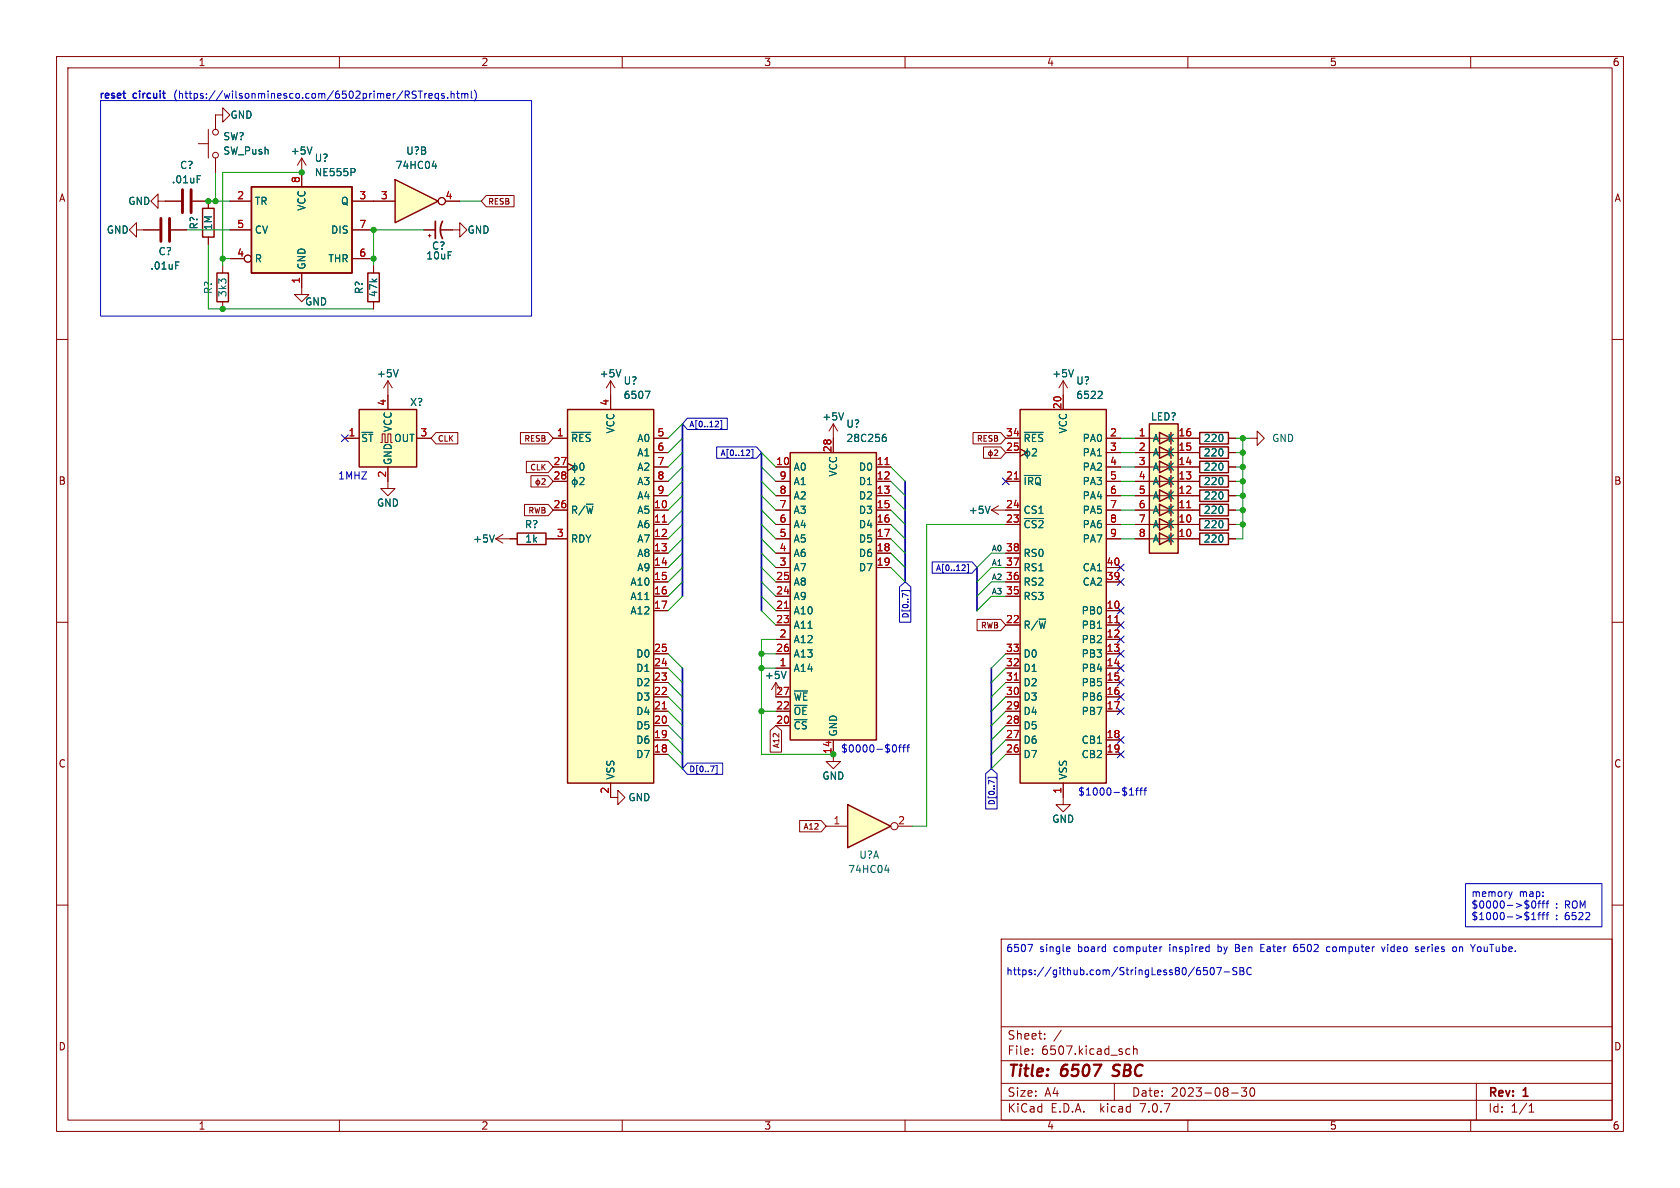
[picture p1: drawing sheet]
<svg xmlns="http://www.w3.org/2000/svg" width="297mm" height="210mm" viewBox="0 0 297 210" stroke-linecap="round" stroke-linejoin="round" font-family="sans-serif">
<g fill="none" stroke="#840000" stroke-width=".18">
<path d="M10 10h277v190h-277zM12 12h273v186h-273zM60 10v2M110 10v2M160 10v2M210 10v2M260 10v2M27.9 35.6v-1.3l-1.2 1.3 1.2 1.2v-1.2h4.1M34 35.6h2.8v1.2M35.1 25.4h1.7M36.8 22.9v5M38.1 20.3v2.6"/>
<path d="M38.1 27.9v2.6M10 60h2M24.1 40.6v-1.2l-1.2 1.2 1.2 1.3v-1.3h4.1M30.2 40.6h2.8M36.8 41.9v1.3M39.4 47v1.3M39.4 53.3v1.3M285 60h2M61 77.5h2.5M67.3 78.2h.3v-1.5h.5v1.5h.5v-1.5h.5v1.5h.2M68.6 67.3l-.8 1.3M68.6 67.3v5.1"/>
<path d="M68.6 67.3l.7 1.3M73.7 77.5h2.5M107.9 67.3l-.7 1.3M107.9 67.3v2.6M107.9 67.3l.8 1.3M147.3 74.9v5.1M147.3 74.9l-.7 1.3M147.3 74.9l.8 1.3M177.8 77.5h2.5M180.3 79.4l1.3 .6-1.3 .6M188 69.9v2.5M195.6 77.5h2.5"/>
<path d="M68.6 82.6v3.8h1.2l-1.2 1.2-1.3-1.2h1.3M137.2 85.1h2.5M137.2 92.7h2.5M137.2 90.2h2.5M137.2 97.8h2.5M137.2 82.6h2.5M137.2 87.6h2.5M137.2 95.3h2.5M154.9 85.1h2.6M154.9 92.7h2.6M154.9 90.2h2.6M154.9 97.8h2.6"/>
<path d="M154.9 82.6h2.6M154.9 87.6h2.6M154.9 95.3h2.6M177.8 85.1h2.5M177.8 92.7h2.5M177.8 90.2h2.5M177.8 80h2.5M177.8 97.8h2.5M195.6 85.1h2.5M195.6 92.7h2.5M195.6 90.2h2.5M195.6 80h2.5"/>
<path d="M195.6 82.6h2.5M195.6 87.6h2.5M195.6 95.3h2.5M210.8 85.1h1.3M210.8 92.7h1.3M210.8 90.2h1.3M210.8 80h1.3M210.8 82.6h1.3M210.8 87.6h1.3M217.2 85.1h1.2M217.2 92.7h1.2M217.2 90.2h1.2"/>
<path d="M217.2 80h1.2M217.2 82.6h1.2M217.2 87.6h1.2M10 110h2M137.2 108h2.5M137.2 110.5h2.5M137.2 113h2.5M137.2 115.6h2.5M137.2 118.1h2.5M137.2 105.4h2.5M137.2 102.9h2.5M137.2 100.3h2.5"/>
<path d="M154.9 100.3h2.6M177.8 110.5h2.5M177.8 115.6h2.5M177.8 118.1h2.5M177.8 105.4h2.5M177.8 102.9h2.5M177.8 100.3h2.5M195.6 108h2.5M195.6 110.5h2.5M195.6 113h2.5M195.6 115.6h2.5M195.6 118.1h2.5"/>
<path d="M195.6 102.9h2.5M195.6 100.3h2.5M285 110h2M137.2 120.7v2.5h2.5M137.2 125.7h2.5M137.2 128.3h2.5M137.2 120.7l-.8 1.2M137.2 120.7l.7 1.2M147.3 130.8v2.6M177.8 120.7h2.5M177.8 123.2h2.5M177.8 125.7h2.5"/>
<path d="M177.8 130.8h2.5M177.8 133.4h2.5M177.8 128.3h2.5M188 138.4v3.8h1.2l-1.2 1.3-1.3-1.3h1.3M195.6 120.7h2.5M195.6 123.2h2.5M195.6 125.7h2.5M195.6 130.8h2.5M195.6 133.4h2.5M10 160h2M285 160h2M177 166h108v32h-108z"/>
<path d="M60 198v2M110 198v2M160 198v2M177 194.5h108M177 191.5h108M177 187.5h108M177 181.5h108M182.5 186.3v.1M182.5 185.5v.1M184.7 183.6v.1M184.7 182.8v.1M187.6 182.1l-1.3 2"/>
<path d="M197 191.5v3M199.2 186.3h.5M199.2 185.5h.5M200.4 185.5l.2-.1 .4 .1v.9M200.4 184.9v1.5M210 198v2M217.7 193.2h1.2M219.5 192.3h.9l-.5 .6 .4 .1v.7l-.2 .1h-.4l-.2-.1M221.2 192.4l.1-.1a.81 .81 0 0 1 .6 .6 .81 .81 0 0 1-.3 .8l-.1 .1a.81 .81 0 0 1-.6-.6 .81 .81 0 0 1 .3-.8zM260 198v2M261 191.5v6.5M270.3 196.6h.9"/>
<path d="M270.3 195.5l.4-.4v1.5"/>
<circle cx="38.1" cy="27.4" r=".51"/>
<circle cx="38.1" cy="23.4" r=".51"/>
</g>
<path d="M196.6 190.1l.3 .1M197 188.4l-.2 .2 .1 .4" fill="none" stroke="#840000" stroke-width=".4"/>
<g fill="#ffffc2" stroke="#ffffc2" stroke-width=".18">
<path d="M180.3 72.4h15.3v66h-15.3z"/>
<path d="M63.5 72.4h10.2v10.2h-10.2z"/>
<path d="M139.7 80h15.2v50.8h-15.2z"/>
</g>
<path d="M35.8 36.8h2v5.1h-2zM38.4 48.3h2v5h-2zM63.5 72.4h10.2v10.2h-10.2zM180.3 72.4h15.3v66h-15.3zM212.1 79h5.1v2h-5.1zM139.7 80h15.2v50.8h-15.2zM212.1 84.1h5.1v2h-5.1zM212.1 86.6h5.1v2h-5.1zM212.1 81.5h5.1v2.1h-5.1zM212.1 89.2h5.1v2h-5.1zM212.1 91.7h5.1v2h-5.1z" fill="none" stroke="#840000" stroke-width=".25"/>
<path d="M156.5 82.1h.7M179.3 84.7h.7M138.7 107.5h.7M197.1 110.1h.7M179.3 120.2h.7" fill="none" stroke="#a90000" stroke-width=".18"/>
<g fill="none" stroke="#006464" stroke-width=".18">
<path d="M34.9 31.1h.6M31.1 46.3h.6M70.4 65.3l-.4 1.3M109.8 65.3l-.5 1.3M149.1 73l-.4 1.2M156.2 77.3h.4l.1 .2-.1 .4-.4 .1M156.6 76.8h-.4M181.1 76.4h3.3M181.6 79.3v1.7M182.5 79.4l.5-.1 .2 .4-.7 .9h.7M194.6 69.2l.3 .2-.1 .3-.7 .7h.8M181.1 84h2.9"/>
<path d="M181.1 91.7h3.4M139 118.7l-.4 1.3M140.4 122.1h2.4"/>
<circle cx="181.6" cy="80.2" r=".44"/>
</g>
<path d="M28.4 38.6v4.1M30 38.6v4.1M32.3 33.5v4.1M33.8 33.5v4.1" fill="none" stroke="#840000" stroke-width=".51"/>
<path d="M149.9 142.2l7.6 3.9-7.6 3.8z" fill="#ffffc2"/>
<path d="M212.1 94.2h5.1v2.1h-5.1zM149.9 142.2l7.6 3.9-7.6 3.8z" fill="none" stroke="#840000" stroke-width=".25"/>
<g fill="none" stroke="#840000" stroke-width=".18">
<path d="M53.3 27.9l-.7 1.3M53.3 27.9v2.6M53.3 27.9l.8 1.3M80 40.6h1.3v-1.2l1.2 1.2-1.2 1.3v-1.3M87.6 95.3l1.3 .7M87.6 95.3h2.6M88.9 94.5l-1.3 .8M210.8 95.3h1.3M217.2 95.3h1.2M147.3 133.4v1.2h1.3l-1.3 1.3-1.3-1.3h1.3M146 146.1h3.9M158.7 146.1h2.6"/>
<circle cx="158.1" cy="146" r=".63"/>
</g>
<path d="M55.2 26l-.5 1.2M87.4 94.6l-.4 1.2M156.4 153.8h.8M157 153.4v.8" fill="none" stroke="#006464" stroke-width=".18"/>
<path d="M69.8 31.8l7.7 3.8-7.7 3.8z" fill="#ffffc2"/>
<g fill="none" stroke="#840000" stroke-width=".25">
<path d="M44.4 33h17.8v15.3h-17.8zM69.8 31.8l7.7 3.8-7.7 3.8zM65 48.3h2.1v5h-2.1zM100.3 72.4h15.3v66h-15.3zM203.2 74.9h5.1v22.9h-5.1zM205 79l2 1-2 1zM205 76.5l2 1-2 1zM212.1 76.5h5.1v2h-5.1zM91.4 94.2h5.1v2.1h-5.1zM205 94.2l2 1.1-2 1zM205 91.7l2 1-2 1zM205 89.2l2 1-2 1z"/>
<path d="M205 86.6l2 1-2 1zM205 84.1l2 1-2 1zM205 81.5l2 1.1-2 1z"/>
</g>
<g fill="none" stroke="#840000" stroke-width=".18">
<path d="M29.2 35.6h2.8M34 35.6h2.8v1.2M38.1 27.9v2.6M39.4 20.3v1.3l1.2-1.3-1.2-1.2v1.2h-1.3v2.6M40.6 35.6h3.8M53.3 30.5v2.5M62.2 35.6h7.6M78.7 35.6h2.6M86 34.6h4.9v2h-4.9l-.9-1zM25.4 40.6h2.8M30.2 40.6h2.8M36.8 41.9v1.3"/>
<path d="M40.6 40.6h3.8M40.6 45.7h2.6M53.3 48.3v3.8h1.3l-1.3 1.2-1.2-1.2h1.2M62.2 40.6h3.8M62.2 45.7h3.8M66 47v1.3M66 53.3v1.3M74.9 40.6h2.1M75.7 41.7h.5M75.9 41.4v.5M78 40.6h2M61 77.5h2.5"/>
<path d="M68.6 69.9v2.5M73.7 77.5h2.5M77.1 76.5h3.8v2h-3.8l-.9-1zM92 76.5h4.9l.9 1-.9 1h-4.9zM97.8 77.5h2.5M107.9 69.9v2.5M115.6 77.5h2.5M147.3 77.5v2.5M172 76.5h4.9l.9 1-.9 1h-4.9zM173.9 79h3l.9 1-.9 1h-3zM175.1 79.5v1.4M175.8 79.6l.4-.1 .2 .3-.6 .7h.6"/>
<path d="M177.8 77.5h2.5M180.3 79.4l1.3 .6-1.3 .6M188 67.3l-.8 1.3M188 67.3v5.1M188 67.3l.7 1.3M195.6 77.5h2.5M200.7 77.5h11.4M217.2 77.5h1.2M221 77.5h1.2v-1.3l1.3 1.3-1.3 1.2v-1.2M68.6 82.6v2.5M90.2 95.3h1.2M92.7 89.2h4.2l.9 1-.9 1h-4.2z"/>
<path d="M93.1 81.5h3.8l.9 1.1-.9 1h-3.8zM93.9 84.1h3l.9 1-.9 1h-3zM95.1 84.6v1.3M95.8 84.7l.4-.1 .2 .3-.6 .7h.6M96.5 95.3h3.8M97.8 90.2h2.5M97.8 82.6h2.5M97.8 85.1h2.5M100.3 81.9l1.3 .7-1.3 .6M115.6 95.3h2.5M115.6 90.2h2.5M115.6 92.7h2.5"/>
<path d="M115.6 97.8h2.5M115.6 82.6h2.5M115.6 85.1h2.5M115.6 80h2.5M115.6 87.6h2.5M137.2 95.3h2.5M137.2 90.2h2.5M137.2 92.7h2.5M137.2 97.8h2.5M137.2 82.6h2.5M137.2 85.1h2.5M137.2 87.6h2.5"/>
<path d="M154.9 95.3h2.6M154.9 90.2h2.6M154.9 92.7h2.6M154.9 97.8h2.6M154.9 82.6h2.6M154.9 85.1h2.6M154.9 87.6h2.6M175.3 90.2l1.2 .7M175.3 90.2h5M176.5 89.4l-1.2 .8M177.8 92.7h2.5M177.8 97.8h2.5"/>
<path d="M177.8 85.1h2.5M177.8 80h2.5M195.6 95.3h2.5M195.6 90.2h2.5M195.6 92.7h2.5M195.6 82.6h2.5M195.6 85.1h2.5M195.6 80h2.5M195.6 87.6h2.5M200.7 95.3h11.4M200.7 90.2h11.4M200.7 92.7h11.4"/>
<path d="M200.7 82.6h11.4M200.7 85.1h11.4M200.7 80h11.4M200.7 87.6h11.4M217.2 95.3h1.2M217.2 90.2h1.2M217.2 92.7h1.2M217.2 82.6h1.2M217.2 85.1h1.2M217.2 80h1.2M217.2 87.6h1.2M115.6 100.3h2.5"/>
<path d="M115.6 102.9h2.5M115.6 105.4h2.5M115.6 108h2.5M115.6 118.1h2.5M115.6 115.6h2.5M137.2 100.3h2.5M137.2 102.9h2.5M137.2 105.4h2.5M137.2 108h2.5M137.2 118.1h2.5M137.2 115.6h2.5M137.2 110.5h2.5"/>
<path d="M137.2 113h2.5M154.9 100.3h2.6M172.7 109.5h4.2l.9 1-.9 1h-4.2zM177.8 100.3h2.5M177.8 102.9h2.5M177.8 105.4h2.5M177.8 118.1h2.5M177.8 115.6h2.5M177.8 110.5h2.5M195.6 100.3h2.5M195.6 102.9h2.5M195.6 108h2.5"/>
<path d="M195.6 118.1h2.5M195.6 115.6h2.5M195.6 110.5h2.5M195.6 113h2.5M107.9 138.4v2.6h1.3v-1.3l1.3 1.3-1.3 1.2v-1.2M115.6 133.4h2.5M115.6 130.8h2.5M115.6 128.3h2.5M115.6 125.7h2.5M115.6 123.2h2.5M115.6 120.7h2.5M136.2 129.1l1-.8 1 .8v3.9h-2z"/>
<path d="M137.2 128.3h2.5M137.2 125.7h2.5M137.2 123.2h2.5M147.3 130.8v2.6M177.8 133.4h2.5M177.8 130.8h2.5M177.8 128.3h2.5M177.8 125.7h2.5M177.8 123.2h2.5M177.8 120.7h2.5M188 138.4v2.6M195.6 133.4h2.5"/>
<path d="M195.6 130.8h2.5M195.6 125.7h2.5M195.6 123.2h2.5M195.6 120.7h2.5M141.4 145h3.8l.8 1.1-.8 1h-3.8z"/>
<circle cx="78.1" cy="35.6" r=".63"/>
<circle cx="43.8" cy="45.7" r=".63"/>
<circle cx="95.1" cy="85.3" r=".35"/>
<circle cx="175.1" cy="80.2" r=".35"/>
</g>
<g fill="none" stroke="#006464" stroke-width=".18">
<path d="M34.9 31.1h.6M55.2 26l-.5 1.2M62.7 29.9l.1 .1-.1 .4M76.4 29.4h.8M77 28.9v.9M31.1 46.3h.6M70.4 65.3l-.4 1.3M101.1 76.4h3.3M109.8 65.3l-.5 1.3M114.1 69.2h.8l-.5 1.2M149.1 73l-.4 1.2M156.2 77.3h.4l.1 .2-.1 .4-.4 .1"/>
<path d="M156.6 76.8h-.4M181.1 76.4h3.3M181.6 79.3v1.7M182.5 79.4l.5-.1 .2 .4-.7 .9h.7M189.8 65.3l-.4 1.3M194.6 69.2l.3 .2-.1 .3-.7 .7h.8M87.4 94.6l-.4 1.2M101.6 81.9v1.7M101.6 84.4v1.7M102.5 84.5l.5-.1 .2 .4-.7 .9h.7M102.7 81.9h.1a.68 .68 0 0 1 .5 .6 .68 .68 0 0 1-.5 .6 .84 .84 0 0 1-.1-1.2zM175 89.5l-.4 1.2"/>
<path d="M181.1 84h2.9M181.1 91.7h3.4M139 118.7l-.4 1.3M140.4 122.1h2.4"/>
<circle cx="101.6" cy="82.7" r=".44"/>
<circle cx="101.6" cy="85.2" r=".44"/>
<circle cx="181.6" cy="80.2" r=".44"/>
</g>
<path d="M77 39.1v3.1M78.2 39.1a3.2 3.2 0 0 0 0 3.1" fill="none" stroke="#840000" stroke-width=".3"/>
<g fill="#ffffc2" stroke="#ffffc2" stroke-width=".18">
<path d="M44.4 33h17.8v15.3h-17.8z"/>
<path d="M100.3 72.4h15.3v66h-15.3z"/>
<path d="M203.2 74.9h5.1v22.9h-5.1z"/>
</g>
<path d="M117.1 92.3h.7M156.5 82.1h.7M179.3 84.7h.7M209.8 89.8h.7M138.7 107.5h.7M197.1 110.1h.7M117.1 125.3h.7M179.3 120.2h.7" fill="none" stroke="#a90000" stroke-width=".18"/>
<g fill="none" stroke="#00009d" stroke-width=".18">
<path d="M121.5 73.9h7.1v2h-7.1l-.9-1zM126.4 75.5h.6M126.7 79h7l.9 1-.9 1h-7zM127 74.6v.3M127.4 74.4h.2v1.4h-.2M132.3 79.5l.2 .2v.3l-.6 .5h.6M132.9 79.4h.2v1.5h-.2M164.8 99.3h7l.9 1-.9 1h-7zM170.4 99.9l.2 .1v.3l-.6 .6h.6M171 99.8h.2v1.4h-.2M159 103.7l1-.8 1 .8v6.3h-2zM159.5 104.6v-.2h1.4v.2"/>
<path d="M160.5 105.3l-1-.4v.7M121.5 134.9h6.3v2h-6.3l-.9-1zM126.5 135.3h.3v1.4h-.3M174.3 136.8l1-.9 1 .9v6.2h-2zM174.7 137.6v-.2h1.4v.2M175.8 138.4l-1-.5v.7"/>
</g>
<g fill="none" stroke="#0000c2" stroke-width=".18">
<path d="M17.8 17.8h76.2v38.1h-76.2zM73.4 16.1l.2 .1M73.5 16.9v.3M73.9 16.1h.8M74.3 16.1v1.3M75.1 16.5v.9M75.5 16.5l-.4 .3M75.8 16.9l.6-.1v-.2l-.4-.1-.2 .2 .1 .6h.5M77.5 16.6l-.4-.1-.2 .3 .1 .5h.5M77.5 16.5v1.3M78.5 16.6l-.3-.1-.1 .2v.2l.4 .1v.3h-.4M79.1 17.2v.2"/>
<path d="M79.7 16.6l.2-.1 .3 .1 .1 .8M79.7 16.1v1.3M80.7 16.5h.5M80.9 16.1v1.1l.3 .2M81.6 16.6l.4-.1 .2 .2M81.6 16.5v.9M82.2 16.7l.1-.2 .3 .1 .1 .8M82.2 16.7v.7M83.3 16.1v1.1l.2 .2M83.9 15.9a1.46 1.46 0 0 1 0 2M158.1 131.7a.68 .68 0 0 1 .4 .6 .68 .68 0 0 1-.4 .6M158.9 132.1h.4"/>
<path d="M159.3 131.7l-.3 .1v1.1M159.6 132.1h.5M160.1 131.7l-.3 .1v1.1M160.3 132.1h.5M160.8 131.7l-.3 .1v1.1M200.8 139.7h.4M201.2 139.3l-.3 .2v1.1M201.5 139.7h.5M202 139.3l-.3 .2v1.1M202.2 139.7h.5M202.7 139.3l-.3 .2v1.1M199.7 140.6h.7"/>
<path d="M259.1 156.2h24.1v7.6h-24.1zM266.7 157.6l.3 .9M267 158.5l-.1 .3M267.3 157.6l-.3 .9M270.8 159.7v.6l.3 .2 .3-.1 .1-.7M272 159.4v1.1M272.6 159.7h.5M272.8 159.4v1.1M273 159.3h.1M273.3 159.7h.5M273.8 159.3l-.3 .1v1.1M181.7 166.9h.9l-.6 1.3"/>
<path d="M189 167.4l.1 .3-.6 .1M189.1 168.2h-.1M205.4 167.4h-.2M211.8 171.5l.3 .1 .2 .2-.1 .4-.4 .1M212.1 171l-.3 .1M213.4 171h-.6l-.1 .6 .2-.1 .4 .1 .2 .2-.1 .4-.2 .1-.5-.1M214.1 171.2l.1-.2a.68 .68 0 0 1 .5 .7 .68 .68 0 0 1-.5 .6l-.1-.1-.2-.4zM215.1 171h.8l-.5 1.3M215.3 166.9v1.3M215.3 168.2h.2M215.5 167.4h-.2M216.4 171.8h1"/>
<path d="M218.4 167.6h.4M218.7 171.1l-.5-.1-.2 .2v.3l.5 .3 .2 .3-.3 .2-.5-.1M218.8 166.9h-.4v1.3h.5M219.2 171h.4l.3 .3-.3 .3 .3 .2v.3l-.2 .2h-.5zM219.2 171.6h.4M221.2 171.2a.6 .6 0 0 0-.8 .4 .6 .6 0 0 0 .6 .7l.2-.1M222.9 167.6h.4M223.5 166.9h-.6v1.3h.6M228.7 167.7l.2-.3 .4 .1 .1 .2v.3l-.2 .2h-.4l-.1-.2M229.3 166.9l-.4 .1-.2 .5M235.1 167.4h-.4l-.2 .2 .1 .6h.5M244.2 167.4l.3 .8 .3-.8"/>
<path d="M245.3 166.9v.2M245.3 167.4v.8M251.7 167.4h-.3l-.1 .2v.6h.4M251.9 167.7l-.6 .1M257.4 167.4l.1 .2-.1 .6M258 167.4v.8M258.4 167.4l-.4 .1M261.3 167.4h.3l.2 .2M261.8 168l-.2 .2h-.3M270.8 162.6h.7M270.8 161.7l.3-.4v1.3M271.9 161.7h.4"/>
<path d="M272.3 161.3l-.3 .2v1.1M272.6 161.7h.5M273.1 161.3l-.3 .2v1.1M273.3 161.7h.5M273.8 161.3l-.3 .2v1.1"/>
</g>
<path d="M120.6 74.9v30.5M134.6 80v28M160 85.1v17.8M120.6 118.1v17.8M172.7 100.3v7.7M175.3 118.1v17.8" fill="none" stroke="#000084" stroke-width=".3"/>
<g fill="none" stroke="#009600" stroke-width=".18">
<path d="M36.8 35.6h3.8M38.1 30.5v5.1M53.3 30.5h-13.9v16.5M81.3 35.6h3.8M33 40.6h7.6M36.8 43.2v11.4h29.2M39.4 45.7h1.2M74.9 40.6h-8.9v6.4M120.6 77.5l-2.5 2.5M120.6 74.9l-2.5 2.6M198.1 77.5h2.6M218.4 77.5h2.6"/>
<path d="M219.7 77.5v17.8h-1.3M120.6 90.2l-2.5 2.5M120.6 92.7l-2.5 2.6M120.6 87.6l-2.5 2.6M120.6 95.3l-2.5 2.5M120.6 97.8l-2.5 2.5M120.6 80l-2.5 2.6M120.6 82.6l-2.5 2.5M120.6 85.1l-2.5 2.5M134.6 92.7l2.6 2.6M134.6 87.6l2.6 2.6M134.6 90.2l2.6 2.5"/>
<path d="M134.6 97.8l2.6 2.5M134.6 80l2.6 2.6M134.6 82.6l2.6 2.5M134.6 85.1l2.6 2.5M134.6 95.3l2.6 2.5M157.5 85.1l2.5 2.5M157.5 82.6l2.5 2.5M157.5 92.7l2.5 2.6M157.5 90.2l2.5 2.5M157.5 95.3l2.5 2.5M157.5 87.6l2.5 2.6M157.5 97.8l2.5 2.5"/>
<path d="M177.8 97.8h-2.5l-2.6 2.5M177.8 92.7h-14v53.4h-2.5M198.1 85.1h2.6M198.1 92.7h2.6M198.1 95.3h2.6M198.1 80h2.6M198.1 82.6h2.6M198.1 90.2h2.6M198.1 87.6h2.6M218.4 85.1h1.3M218.4 92.7h1.3M218.4 80h1.3"/>
<path d="M218.4 82.6h1.3M218.4 90.2h1.3M218.4 87.6h1.3M118.1 115.6l2.5 2.5M118.1 118.1l2.5 2.6M120.6 102.9l-2.5 2.5M120.6 105.4l-2.5 2.6M120.6 100.3l-2.5 2.6M134.6 118.1h2.6M134.6 115.6h2.6M134.6 108l2.6 2.5M134.6 105.4l2.6 2.6"/>
<path d="M134.6 102.9l2.6 2.5M134.6 100.3l2.6 2.6M137.2 113h-2.6v20.4h12.7M157.5 100.3l2.5 2.6M177.8 100.3h-2.5l-2.6 2.6M177.8 105.4h-2.5l-2.6 2.6M177.8 102.9h-2.5l-2.6 2.5M177.8 118.1l-2.5 2.6M177.8 115.6l-2.5 2.5M118.1 133.4l2.5 2.5M118.1 128.3l2.5 2.5M118.1 130.8l2.5 2.6"/>
<path d="M118.1 120.7l2.5 2.5M118.1 125.7l2.5 2.6M118.1 123.2l2.5 2.5M134.6 125.7h2.6M177.8 133.4l-2.5 2.5M177.8 128.3l-2.5 2.5M177.8 125.7l-2.5 2.6M177.8 123.2l-2.5 2.5M177.8 120.7l-2.5 2.5M177.8 130.8l-2.5 2.6"/>
</g>
<g fill="none" stroke="#000084" stroke-width=".18">
<path d="M60.4 76.9l1.2 1.2M61.6 76.9l-1.2 1.2M177.2 84.5l1.2 1.2M178.4 84.5l-1.2 1.2M197.5 99.7l1.2 1.2M198.7 99.7l-1.2 1.2M197.5 112.4l1.2 1.2M197.5 102.3l1.2 1.2M197.5 107.3l1.2 1.3M197.5 109.9l1.2 1.2M197.5 117.5l1.2 1.2M197.5 115l1.2 1.2"/>
<path d="M198.7 112.4l-1.2 1.2M198.7 102.3l-1.2 1.2M198.7 107.3l-1.2 1.3M198.7 109.9l-1.2 1.2M198.7 117.5l-1.2 1.2M198.7 115l-1.2 1.2M197.5 120l1.2 1.3M197.5 122.6l1.2 1.2M197.5 130.2l1.2 1.2M197.5 132.7l1.2 1.3M197.5 125.1l1.2 1.2M198.7 120l-1.2 1.3"/>
<path d="M198.7 122.6l-1.2 1.2M198.7 130.2l-1.2 1.2M198.7 132.7l-1.2 1.3M198.7 125.1l-1.2 1.2"/>
</g>
<g fill="#009600" stroke="#009600" stroke-width=".18">
<circle cx="134.6" cy="115.6" r=".46"/>
<circle cx="134.6" cy="125.7" r=".46"/>
<circle cx="219.7" cy="87.6" r=".46"/>
<circle cx="219.7" cy="82.6" r=".46"/>
<circle cx="219.7" cy="85.1" r=".46"/>
<circle cx="219.7" cy="90.2" r=".46"/>
<circle cx="219.7" cy="92.7" r=".46"/>
<circle cx="219.7" cy="80" r=".46"/>
<circle cx="219.7" cy="77.5" r=".46"/>
<circle cx="134.6" cy="118.1" r=".46"/>
<circle cx="147.3" cy="133.4" r=".46"/>
<circle cx="36.8" cy="35.6" r=".46"/>
<circle cx="39.4" cy="45.7" r=".46"/>
<circle cx="39.4" cy="54.6" r=".46"/>
<circle cx="53.3" cy="30.5" r=".46"/>
<circle cx="38.1" cy="35.6" r=".46"/>
<circle cx="66" cy="45.7" r=".46"/>
<circle cx="66" cy="40.6" r=".46"/>
</g>
<g font-size="2.8" fill="#840000">
<text x="178" y="190.9">Title:</text>
<text x="187.7" y="190.9">6507</text>
<text x="197.6" y="190.9">SBC</text>
</g>
<g font-size="2.1" fill="#840000">
<text x="178" y="184">Sheet:</text>
<text x="178" y="186.7">File:</text>
<text x="184.1" y="186.7">6507.kicad_sch</text>
<text x="178" y="196.9">KiCad</text>
<text x="178" y="194.1">Size:</text>
<text x="184.7" y="194.1">A4</text>
<text x="185.7" y="196.9">E.D.A.</text>
<text x="194.6" y="196.9">kicad</text>
<text x="200" y="194.1">Date:</text>
<text x="201.8" y="196.9">7.0.7</text>
<text x="207" y="194.1">2023-08-30</text>
<text x="263" y="194.3">Rev:</text>
<text x="263" y="196.9">Id:</text>
<text x="267.1" y="196.9">1/1</text>
<text x="269.4" y="194.3">1</text>
</g>
<g font-size="1.8" fill="#840000">
<text x="35" y="11.9">1</text>
<text x="85" y="11.9">2</text>
<text x="135" y="11.9">3</text>
<text x="185" y="11.9">4</text>
<text x="235" y="11.9">5</text>
<text x="285" y="11.9">6</text>
<text x="10.3" y="35.9">A</text>
<text x="285.3" y="35.9">A</text>
<text x="10.3" y="85.9">B</text>
<text x="285.3" y="85.9">B</text>
<text x="10.3" y="135.9">C</text>
<text x="285.3" y="135.9">C</text>
<text x="10.3" y="185.9">D</text>
<text x="285.3" y="185.9">D</text>
<text x="35" y="199.9">1</text>
<text x="85" y="199.9">2</text>
<text x="135" y="199.9">3</text>
<text x="185" y="199.9">4</text>
<text x="235" y="199.9">5</text>
<text x="285" y="199.9">6</text>
</g>
<g font-size="1.8" fill="#0000c2">
<text x="17.4" y="17.5">reset</text>
<text x="23.6" y="17.5">circuit</text>
<text x="30.5" y="17.5">(https://wilsonminesco.com/6502primer/RSTreqs.html)</text>
<text x="59.7" y="84.8">1MHZ</text>
<text x="148.6" y="133.1">$0000-$0fff</text>
<text x="190.5" y="140.7">$1000-$1fff</text>
<text x="260" y="158.9">memory</text>
<text x="260" y="160.9">$0000-&gt;$0fff</text>
<text x="268.6" y="158.9">map:</text>
<text x="275" y="160.9">:</text>
<text x="276.8" y="160.9">ROM</text>
<text x="260" y="163">$1000-&gt;$1fff</text>
<text x="275" y="163">:</text>
<text x="276.8" y="163">6522</text>
<text x="177.8" y="168.4">6507</text>
<text x="177.8" y="172.5">https://github.com/StringLess80/6507-SBC</text>
<text x="183.8" y="168.4">single</text>
<text x="190.7" y="168.4">board</text>
<text x="197.2" y="168.4">computer</text>
<text x="207.2" y="168.4">inspired</text>
<text x="215.9" y="168.4">by</text>
<text x="219.2" y="168.4">Ben</text>
<text x="223.9" y="168.4">Eater</text>
<text x="230" y="168.4">6502</text>
<text x="236" y="168.4">computer</text>
<text x="246" y="168.4">video</text>
<text x="252.1" y="168.4">series</text>
<text x="258.9" y="168.4">on</text>
<text x="262.4" y="168.4">YouTube.</text>
</g>
<g font-size="1.8" fill="#006464">
<text x="40.6" y="21.2">GND</text>
<text x="39.4" y="25">SW?</text>
<text x="39.4" y="27.5">SW_Push</text>
<text x="51.3" y="27.5">+5V</text>
<text x="55.5" y="28.8">U?</text>
<text x="71.7" y="27.5">U?B</text>
<text x="30.3" y="32.6">.01uF</text>
<text x="31.7" y="30.1">C?</text>
<text x="55.5" y="31.3">NE555P</text>
<text x="69.8" y="30.1">74HC04</text>
<text x="18.8" y="41.5">GND</text>
<text x="22.6" y="36.4">GND</text>
<text x="35.2" y="40.7" transform="rotate(-90 35.2 40.7)">R?</text>
<text x="37.7" y="40.8" transform="rotate(-90 37.7 40.8)">1M</text>
<text x="45" y="36.4">TR</text>
<text x="45" y="41.5">CV</text>
<text x="54.2" y="37.4" transform="rotate(-90 54.2 37.4)">VCC</text>
<text x="58.4" y="41.5">DIS</text>
<text x="60.2" y="36.4">Q</text>
<text x="82.6" y="41.5">GND</text>
<text x="26.5" y="47.9">.01uF</text>
<text x="27.9" y="45.3">C?</text>
<text x="45" y="46.6">R</text>
<text x="54.2" y="47.8" transform="rotate(-90 54.2 47.8)">GND</text>
<text x="58" y="46.6">THR</text>
<text x="75.3" y="46.1">10uF</text>
<text x="76.3" y="44.3">C?</text>
<text x="37.7" y="52.1" transform="rotate(-90 37.7 52.1)">R?</text>
<text x="40.2" y="52.6" transform="rotate(-90 40.2 52.6)">3k3</text>
<text x="64.4" y="52.1" transform="rotate(-90 64.4 52.1)">R?</text>
<text x="66.9" y="52.6" transform="rotate(-90 66.9 52.6)">47k</text>
<text x="53.8" y="54.2">GND</text>
<text x="66.5" y="66.9">+5V</text>
<text x="72.4" y="72">X?</text>
<text x="105.9" y="66.9">+5V</text>
<text x="110.2" y="68.2">U?</text>
<text x="110.2" y="70.7">6507</text>
<text x="185.9" y="66.9">+5V</text>
<text x="190.2" y="68.2">U?</text>
<text x="190.2" y="70.7">6522</text>
<text x="69.4" y="76.5" transform="rotate(-90 69.4 76.5)">VCC</text>
<text x="108.8" y="76.7" transform="rotate(-90 108.8 76.7)">VCC</text>
<text x="145.3" y="74.5">+5V</text>
<text x="149.5" y="75.8">U?</text>
<text x="188.8" y="76.7" transform="rotate(-90 188.8 76.7)">VCC</text>
<text x="203.4" y="74.5">LED?</text>
<text x="63.8" y="78.3">~{ST}</text>
<text x="69.4" y="82.3" transform="rotate(-90 69.4 82.3)">GND</text>
<text x="69.6" y="78.3">OUT</text>
<text x="100.8" y="78.3">~{RES}</text>
<text x="112.6" y="78.3">A0</text>
<text x="112.6" y="80.9">A1</text>
<text x="112.6" y="83.4">A2</text>
<text x="140.2" y="83.4">A0</text>
<text x="149.5" y="78.3">28C256</text>
<text x="151.7" y="83.4">D0</text>
<text x="180.8" y="78.3">~{RES}</text>
<text x="191.3" y="78.3">PA0</text>
<text x="191.3" y="80.9">PA1</text>
<text x="191.3" y="83.4">PA2</text>
<text x="203.7" y="78.3">A</text>
<text x="203.7" y="80.9">A</text>
<text x="203.7" y="83.4">A</text>
<text x="206.3" y="83.4">K</text>
<text x="206.3" y="80.9">K</text>
<text x="206.3" y="78.3">K</text>
<text x="212.7" y="80.9">220</text>
<text x="212.7" y="83.4">220</text>
<text x="212.7" y="78.3">220</text>
<text x="224.8" y="78.3">GND</text>
<text x="66.5" y="89.8">GND</text>
<text x="112.6" y="86">A3</text>
<text x="112.6" y="88.5">A4</text>
<text x="140.2" y="88.5">A2</text>
<text x="140.2" y="86">A1</text>
<text x="148.2" y="84.3" transform="rotate(-90 148.2 84.3)">VCC</text>
<text x="151.7" y="86">D1</text>
<text x="151.7" y="88.5">D2</text>
<text x="180.8" y="86">~{IRQ}</text>
<text x="191.3" y="86">PA3</text>
<text x="191.3" y="88.5">PA4</text>
<text x="203.7" y="86">A</text>
<text x="203.7" y="88.5">A</text>
<text x="206.3" y="88.5">K</text>
<text x="206.3" y="86">K</text>
<text x="212.7" y="86">220</text>
<text x="212.7" y="88.5">220</text>
<text x="92.7" y="93.6">R?</text>
<text x="100.8" y="91">R/~{W}</text>
<text x="112.6" y="91">A5</text>
<text x="112.6" y="93.6">A6</text>
<text x="140.2" y="93.6">A4</text>
<text x="140.2" y="91">A3</text>
<text x="151.7" y="91">D3</text>
<text x="151.7" y="93.6">D4</text>
<text x="171.2" y="91">+5V</text>
<text x="180.8" y="93.6">~{CS2}</text>
<text x="180.8" y="91">CS1</text>
<text x="191.3" y="91">PA5</text>
<text x="191.3" y="93.6">PA6</text>
<text x="203.7" y="91">A</text>
<text x="203.7" y="93.6">A</text>
<text x="206.3" y="93.6">K</text>
<text x="206.3" y="91">K</text>
<text x="212.7" y="91">220</text>
<text x="212.7" y="93.6">220</text>
<text x="83.5" y="96.1">+5V</text>
<text x="92.8" y="96.1">1k</text>
<text x="100.8" y="96.1">RDY</text>
<text x="112.6" y="96.1">A7</text>
<text x="112.6" y="98.7">A8</text>
<text x="112.6" y="101.2">A9</text>
<text x="140.2" y="101.2">A7</text>
<text x="140.2" y="98.7">A6</text>
<text x="140.2" y="96.1">A5</text>
<text x="151.7" y="96.1">D5</text>
<text x="151.7" y="98.7">D6</text>
<text x="151.7" y="101.2">D7</text>
<text x="180.8" y="101.2">RS1</text>
<text x="180.8" y="98.7">RS0</text>
<text x="191.3" y="101.2">CA1</text>
<text x="191.3" y="96.1">PA7</text>
<text x="203.7" y="96.1">A</text>
<text x="206.3" y="96.1">K</text>
<text x="212.7" y="96.1">220</text>
<text x="111.4" y="103.7">A10</text>
<text x="111.4" y="106.3">A11</text>
<text x="140.2" y="106.3">A9</text>
<text x="140.2" y="103.7">A8</text>
<text x="180.8" y="106.3">RS3</text>
<text x="180.8" y="103.7">RS2</text>
<text x="191.3" y="103.7">CA2</text>
<text x="111.4" y="108.8">A12</text>
<text x="140.2" y="113.9">A12</text>
<text x="140.2" y="108.8">A10</text>
<text x="140.2" y="111.4">A11</text>
<text x="180.8" y="111.4">R/~{W}</text>
<text x="191.1" y="108.8">PB0</text>
<text x="191.1" y="111.4">PB1</text>
<text x="191.1" y="113.9">PB2</text>
<text x="112.4" y="119">D1</text>
<text x="112.4" y="116.4">D0</text>
<text x="140.2" y="119">A14</text>
<text x="140.2" y="116.4">A13</text>
<text x="180.8" y="119">D1</text>
<text x="180.8" y="116.4">D0</text>
<text x="191.1" y="116.4">PB3</text>
<text x="191.1" y="119">PB4</text>
<text x="112.4" y="124.1">D3</text>
<text x="112.4" y="121.5">D2</text>
<text x="135.1" y="120.2">+5V</text>
<text x="140.2" y="124.1">~{WE}</text>
<text x="180.8" y="124.1">D3</text>
<text x="180.8" y="121.5">D2</text>
<text x="191.1" y="121.5">PB5</text>
<text x="191.1" y="124.1">PB6</text>
<text x="112.4" y="131.7">D6</text>
<text x="112.4" y="129.1">D5</text>
<text x="112.4" y="126.6">D4</text>
<text x="140.2" y="129.1">~{CS}</text>
<text x="140.2" y="126.6">~{OE}</text>
<text x="148.2" y="130.3" transform="rotate(-90 148.2 130.3)">GND</text>
<text x="180.8" y="131.7">D6</text>
<text x="180.8" y="129.1">D5</text>
<text x="180.8" y="126.6">D4</text>
<text x="191.1" y="126.6">PB7</text>
<text x="191.1" y="131.7">CB1</text>
<text x="108.8" y="137.9" transform="rotate(-90 108.8 137.9)">VSS</text>
<text x="112.4" y="134.2">D7</text>
<text x="180.8" y="134.2">D7</text>
<text x="188.8" y="137.9" transform="rotate(-90 188.8 137.9)">VSS</text>
<text x="191.1" y="134.2">CB2</text>
<text x="111" y="141.8">GND</text>
<text x="145.3" y="138">GND</text>
<text x="185.9" y="145.6">GND</text>
<text x="149.8" y="154.5">74HC04</text>
<text x="151.8" y="152">U?A</text>
</g>
<g font-size="1.8" fill="#a90000">
<text x="41.8" y="35.3">2</text>
<text x="53.1" y="32.5" transform="rotate(-90 53.1 32.5)">8</text>
<text x="63.4" y="35.3">3</text>
<text x="67.2" y="35.3">3</text>
<text x="78.7" y="35.3">4</text>
<text x="41.8" y="40.4">5</text>
<text x="63.4" y="40.4">7</text>
<text x="41.8" y="45.5">4</text>
<text x="63.4" y="45.5">6</text>
<text x="53.1" y="50.2" transform="rotate(-90 53.1 50.2)">1</text>
<text x="68.3" y="71.8" transform="rotate(-90 68.3 71.8)">4</text>
<text x="107.7" y="71.8" transform="rotate(-90 107.7 71.8)">4</text>
<text x="61.5" y="77.2">1</text>
<text x="74.2" y="77.2">3</text>
<text x="98.4" y="77.2">1</text>
<text x="116.1" y="77.2">5</text>
<text x="177.8" y="77.2">34</text>
<text x="187.7" y="72.4" transform="rotate(-90 187.7 72.4)">20</text>
<text x="196.1" y="77.2">2</text>
<text x="201.2" y="77.2">1</text>
<text x="208.2" y="77.2">16</text>
<text x="97.7" y="82.3">27</text>
<text x="116.1" y="79.8">6</text>
<text x="116.1" y="82.3">7</text>
<text x="137.1" y="82.3">10</text>
<text x="147.1" y="80.1" transform="rotate(-90 147.1 80.1)">28</text>
<text x="154.9" y="82.3">11</text>
<text x="177.8" y="79.8">25</text>
<text x="196.1" y="79.8">3</text>
<text x="196.1" y="82.3">4</text>
<text x="201.2" y="79.8">2</text>
<text x="201.2" y="82.3">3</text>
<text x="208.2" y="82.3">14</text>
<text x="208.2" y="79.8">15</text>
<text x="68.3" y="84.5" transform="rotate(-90 68.3 84.5)">2</text>
<text x="97.7" y="89.9">26</text>
<text x="97.7" y="84.8">28</text>
<text x="115.5" y="89.9">10</text>
<text x="116.1" y="84.8">8</text>
<text x="116.1" y="87.4">9</text>
<text x="137.7" y="89.9">7</text>
<text x="137.7" y="87.4">8</text>
<text x="137.7" y="84.8">9</text>
<text x="154.9" y="84.8">12</text>
<text x="154.9" y="87.4">13</text>
<text x="154.9" y="89.9">15</text>
<text x="177.8" y="84.8">21</text>
<text x="177.8" y="89.9">24</text>
<text x="196.1" y="84.8">5</text>
<text x="196.1" y="87.4">6</text>
<text x="196.1" y="89.9">7</text>
<text x="201.2" y="84.8">4</text>
<text x="201.2" y="87.4">5</text>
<text x="201.2" y="89.9">6</text>
<text x="208.2" y="89.9">11</text>
<text x="208.2" y="87.4">12</text>
<text x="208.2" y="84.8">13</text>
<text x="98.4" y="95">3</text>
<text x="115.5" y="92.5">11</text>
<text x="115.5" y="95">12</text>
<text x="137.7" y="95">5</text>
<text x="137.7" y="92.5">6</text>
<text x="154.9" y="92.5">16</text>
<text x="154.9" y="95">17</text>
<text x="177.8" y="92.5">23</text>
<text x="196.1" y="92.5">8</text>
<text x="196.1" y="95">9</text>
<text x="201.2" y="92.5">7</text>
<text x="201.2" y="95">8</text>
<text x="208.2" y="95">10</text>
<text x="208.2" y="92.5">10</text>
<text x="115.5" y="97.5">13</text>
<text x="115.5" y="100.1">14</text>
<text x="137.7" y="100.1">3</text>
<text x="137.7" y="97.5">4</text>
<text x="154.9" y="97.5">18</text>
<text x="154.9" y="100.1">19</text>
<text x="177.8" y="100.1">37</text>
<text x="177.8" y="97.5">38</text>
<text x="195.5" y="100.1">40</text>
<text x="115.5" y="102.6">15</text>
<text x="115.5" y="105.2">16</text>
<text x="115.5" y="107.7">17</text>
<text x="137.1" y="107.7">21</text>
<text x="137.1" y="105.2">24</text>
<text x="137.1" y="102.6">25</text>
<text x="177.8" y="105.2">35</text>
<text x="177.8" y="102.6">36</text>
<text x="195.5" y="107.7">10</text>
<text x="195.5" y="102.6">39</text>
<text x="137.1" y="110.2">23</text>
<text x="137.7" y="112.8">2</text>
<text x="177.8" y="110.2">22</text>
<text x="195.5" y="110.2">11</text>
<text x="195.5" y="112.8">12</text>
<text x="115.5" y="117.9">24</text>
<text x="115.5" y="115.3">25</text>
<text x="137.1" y="115.3">26</text>
<text x="137.7" y="117.9">1</text>
<text x="177.8" y="117.9">32</text>
<text x="177.8" y="115.3">33</text>
<text x="195.5" y="115.3">13</text>
<text x="195.5" y="117.9">14</text>
<text x="115.5" y="125.5">21</text>
<text x="115.5" y="122.9">22</text>
<text x="115.5" y="120.4">23</text>
<text x="137.1" y="125.5">22</text>
<text x="137.1" y="122.9">27</text>
<text x="177.8" y="125.5">29</text>
<text x="177.8" y="122.9">30</text>
<text x="177.8" y="120.4">31</text>
<text x="195.5" y="120.4">15</text>
<text x="195.5" y="122.9">16</text>
<text x="195.5" y="125.5">17</text>
<text x="115.5" y="130.6">19</text>
<text x="115.5" y="128">20</text>
<text x="137.1" y="128">20</text>
<text x="177.8" y="130.6">27</text>
<text x="177.8" y="128">28</text>
<text x="195.5" y="130.6">18</text>
<text x="115.5" y="133.1">18</text>
<text x="147.1" y="133.4" transform="rotate(-90 147.1 133.4)">14</text>
<text x="177.8" y="133.1">26</text>
<text x="195.5" y="133.1">19</text>
<text x="107.7" y="140.4" transform="rotate(-90 107.7 140.4)">2</text>
<text x="187.7" y="140.4" transform="rotate(-90 187.7 140.4)">1</text>
<text x="147.2" y="145.8">1</text>
<text x="158.7" y="145.8">2</text>
</g>
<g font-size="1.4" fill="#840000">
<text x="86.2" y="36.4">RESB</text>
<text x="77.3" y="78.3">CLK</text>
<text x="92.6" y="78.3">RESB</text>
<text x="93.6" y="83.4">CLK</text>
<text x="172.6" y="78.3">RESB</text>
<text x="93.3" y="91">RWB</text>
<text x="173.3" y="111.3">RWB</text>
<text x="138" y="132.4" transform="rotate(-90 138 132.4)">A12</text>
<text x="141.9" y="146.9">A12</text>
</g>
<g font-size="1.4" fill="#00009d">
<text x="121.8" y="75.7">A[0..12]</text>
<text x="127.2" y="80.8">A[0..12]</text>
<text x="165.3" y="101.1">A[0..12]</text>
<text x="160.8" y="109.4" transform="rotate(-90 160.8 109.4)">D[0..7]</text>
<text x="121.8" y="136.7">D[0..7]</text>
<text x="176.1" y="142.5" transform="rotate(-90 176.1 142.5)">D[0..7]</text>
</g>
<g font-size="1.4" fill="#0f0f0f">
<text x="175.3" y="100.1">A1</text>
<text x="175.3" y="97.5">A0</text>
<text x="175.3" y="105.1">A3</text>
<text x="175.3" y="102.6">A2</text>
</g>
</svg>
